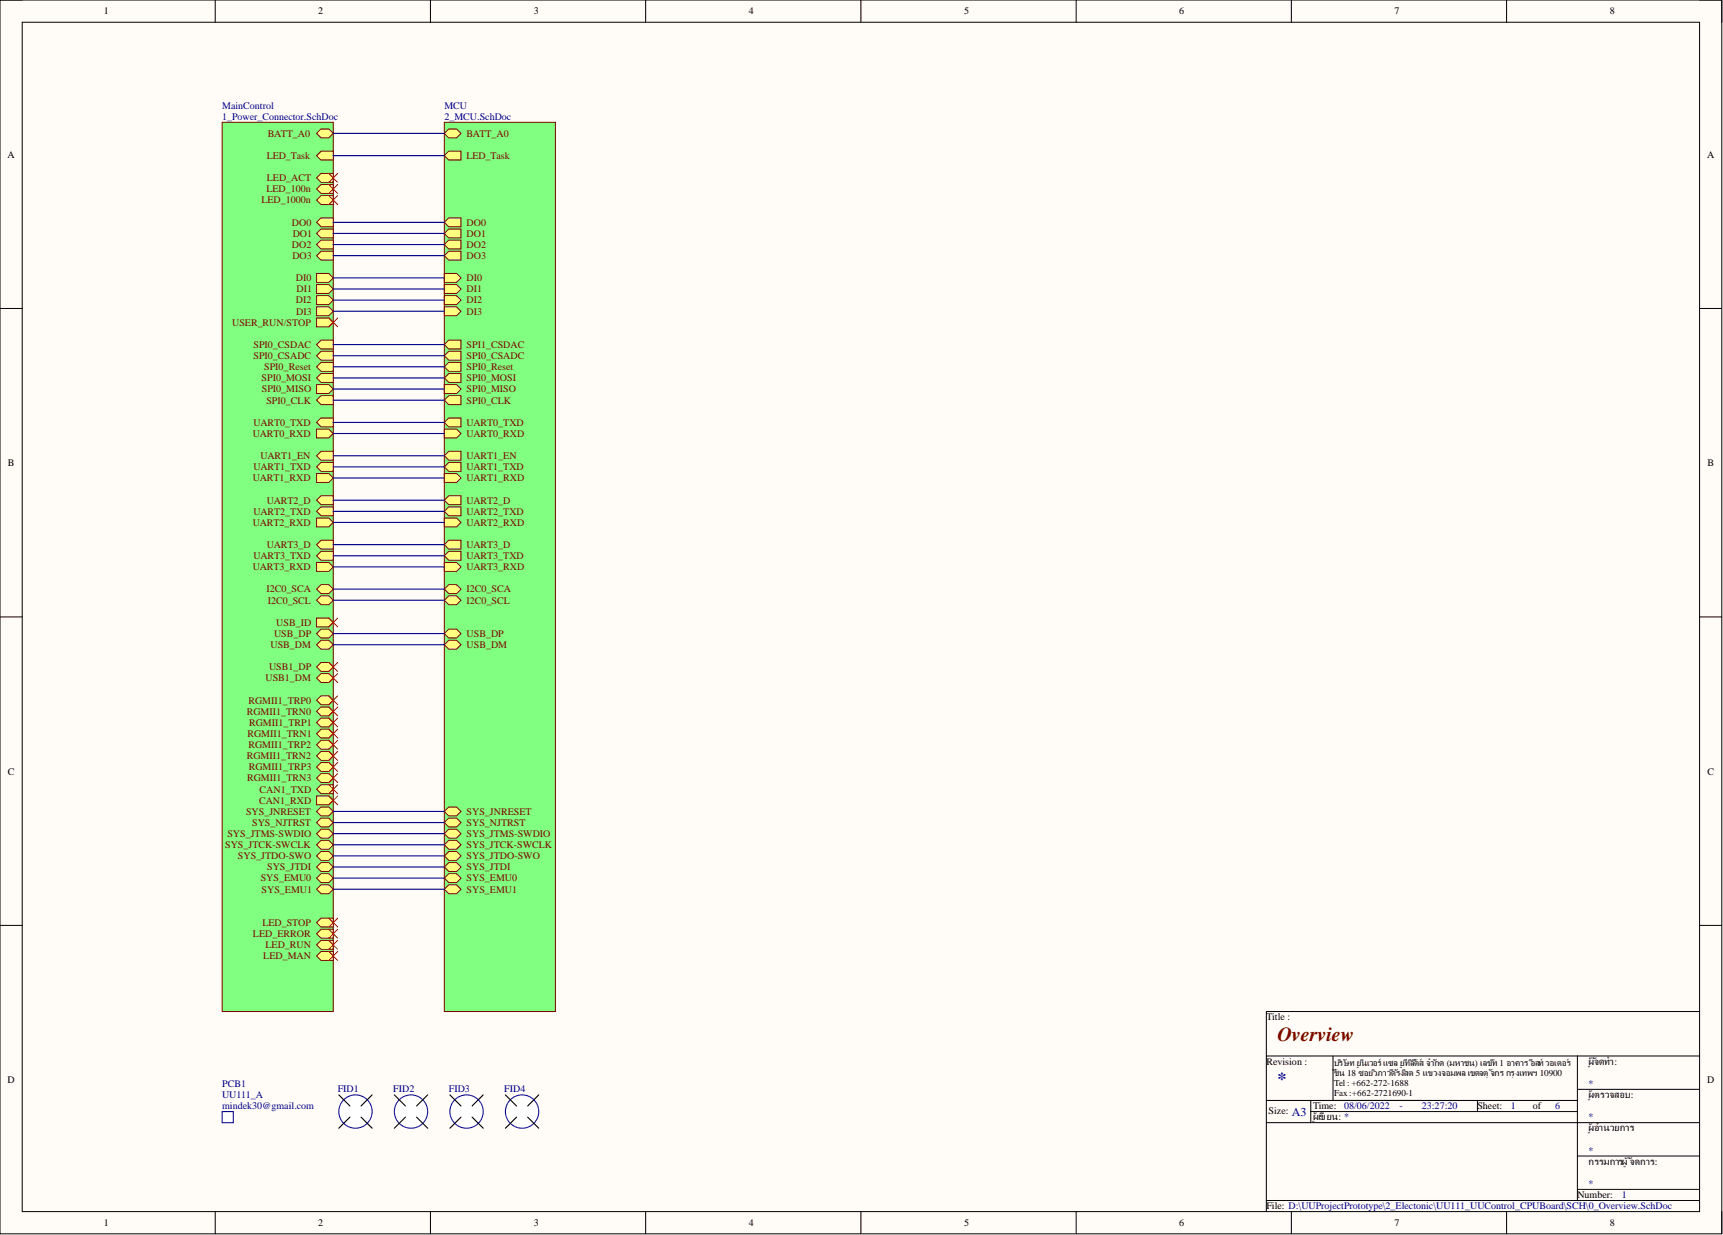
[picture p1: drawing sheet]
<svg xmlns="http://www.w3.org/2000/svg" width="393mm" height="282mm" viewBox="0 0 393 282" stroke-linecap="round" stroke-linejoin="round" font-family="sans-serif">
<path d="M0 0h393.1v281.6h-393.1z" fill-rule="evenodd" fill="#fffcf8"/>
<path d="M0 0h393.1v281.6h-393.1z" fill="none" stroke="#000" stroke-width=".23"/>
<path d="M5.1 5.1h382.9v271.4h-382.9z" fill-rule="evenodd" fill="#fffcf8"/>
<g fill="none" stroke="#000" stroke-width=".23">
<path d="M0 0h5.1M5.1 5.1h382.9v271.4h-382.9zM49.1 0v5.1M98.3 0v5.1M147.4 0v5.1M196.5 0v5.1M245.7 0v5.1M294.8 0v5.1M343.9 0v5.1M388 0h5.1v5.1M0 70.4h5.1M388 70.4h5.1"/>
<path d="M0 140.8h5.1M388 140.8h5.1M0 211.2h5.1M388 211.2h5.1M388 230.9h-98.9v45.6M289.1 251.2h71M289.1 256.2h98.9M289.1 241h98.9M299.2 251.2v5M299.2 253.7h60.9M304.3 241v10.2M337.3 251.2v2.5"/>
<path d="M360.1 248.6h27.9M360.1 241v33M49.1 276.5v5.1M98.3 276.5v5.1M147.4 276.5v5.1M196.5 276.5v5.1M245.7 276.5v5.1M289.1 274h98.9M294.8 276.5v5.1M343.9 276.5v5.1M360.1 263.8h27.9M360.1 271.5h27.9"/>
<path d="M393.1 276.5v5.1"/>
</g>
<path d="M50.7 253.7h2.6v2.5h-2.6z" fill-rule="evenodd" fill="#fff"/>
<path d="M50.7 253.7h2.6v2.5h-2.6z" fill="none" stroke="#00f" stroke-width=".25"/>
<circle cx="81.2" cy="253.7" r="3.8" fill="#fff"/>
<circle cx="81.2" cy="253.7" r="3.8" fill="none" stroke="#00f" stroke-width=".25"/>
<path d="M77.3 249.9l2.6 2.5M79.9 255l-2.6 2.5M82.4 255l2.6 2.5M85 249.9l-2.6 2.5" fill="none" stroke="#000" stroke-width=".25"/>
<circle cx="93.8" cy="253.7" r="3.8" fill="#fff"/>
<circle cx="93.8" cy="253.7" r="3.8" fill="none" stroke="#00f" stroke-width=".25"/>
<path d="M90 249.9l2.6 2.5M92.6 255l-2.6 2.5M95.1 255l2.5 2.5M97.6 249.9l-2.5 2.5" fill="none" stroke="#000" stroke-width=".25"/>
<circle cx="106.5" cy="253.7" r="3.8" fill="#fff"/>
<circle cx="106.5" cy="253.7" r="3.8" fill="none" stroke="#00f" stroke-width=".25"/>
<path d="M102.7 249.9l2.5 2.5M105.2 255l-2.5 2.5M107.8 255l2.5 2.5M110.3 249.9l-2.5 2.5" fill="none" stroke="#000" stroke-width=".25"/>
<circle cx="119.2" cy="253.7" r="3.8" fill="#fff"/>
<circle cx="119.2" cy="253.7" r="3.8" fill="none" stroke="#00f" stroke-width=".25"/>
<path d="M115.4 249.9l2.5 2.5M117.9 255l-2.5 2.5M120.5 255l2.5 2.5M123 249.9l-2.5 2.5" fill="none" stroke="#000" stroke-width=".25"/>
<path d="M50.7 27.9h25.4v203h-25.4z" fill-rule="evenodd" fill="#80ff80"/>
<path d="M50.7 27.9h25.4v203h-25.4z" fill="none" stroke="#800000" stroke-width=".23"/>
<path d="M73.3 29.4h1.8l1 1-1 1.1h-1.8l-1-1.1z" fill-rule="evenodd" fill="#ffff80"/>
<path d="M73.3 29.4h1.8l1 1-1 1.1h-1.8l-1-1.1z" fill="none" stroke="#800000" stroke-width=".23"/>
<path d="M73.3 34.5h2.8v2h-2.8l-1-1z" fill-rule="evenodd" fill="#ffff80"/>
<path d="M73.3 34.5h2.8v2h-2.8l-1-1z" fill="none" stroke="#800000" stroke-width=".23"/>
<path d="M73.3 163.9h1.8l1 1-1 1h-1.8l-1-1z" fill-rule="evenodd" fill="#ffff80"/>
<path d="M73.3 163.9h1.8l1 1-1 1h-1.8l-1-1z" fill="none" stroke="#800000" stroke-width=".23"/>
<path d="M73.3 176.6h1.8l1 1-1 1h-1.8l-1-1z" fill-rule="evenodd" fill="#ffff80"/>
<path d="M73.3 176.6h1.8l1 1-1 1h-1.8l-1-1z" fill="none" stroke="#800000" stroke-width=".23"/>
<path d="M73.3 161.4h1.8l1 1-1 1h-1.8l-1-1z" fill-rule="evenodd" fill="#ffff80"/>
<path d="M73.3 161.4h1.8l1 1-1 1h-1.8l-1-1z" fill="none" stroke="#800000" stroke-width=".23"/>
<path d="M73.3 174h1.8l1 1.1-1 1h-1.8l-1-1z" fill-rule="evenodd" fill="#ffff80"/>
<path d="M73.3 174h1.8l1 1.1-1 1h-1.8l-1-1z" fill="none" stroke="#800000" stroke-width=".23"/>
<path d="M73.3 171.5h1.8l1 1-1 1h-1.8l-1-1z" fill-rule="evenodd" fill="#ffff80"/>
<path d="M73.3 171.5h1.8l1 1-1 1h-1.8l-1-1z" fill="none" stroke="#800000" stroke-width=".23"/>
<path d="M73.3 166.4h1.8l1 1-1 1.1h-1.8l-1-1.1z" fill-rule="evenodd" fill="#ffff80"/>
<path d="M73.3 166.4h1.8l1 1-1 1.1h-1.8l-1-1.1z" fill="none" stroke="#800000" stroke-width=".23"/>
<path d="M73.3 169h1.8l1 1-1 1h-1.8l-1-1z" fill-rule="evenodd" fill="#ffff80"/>
<path d="M73.3 169h1.8l1 1-1 1h-1.8l-1-1z" fill="none" stroke="#800000" stroke-width=".23"/>
<path d="M73.3 158.8h1.8l1 1-1 1h-1.8l-1-1z" fill-rule="evenodd" fill="#ffff80"/>
<path d="M73.3 158.8h1.8l1 1-1 1h-1.8l-1-1z" fill="none" stroke="#800000" stroke-width=".23"/>
<path d="M73.3 143.6h1.8l1 1-1 1h-1.8l-1-1z" fill-rule="evenodd" fill="#ffff80"/>
<path d="M73.3 143.6h1.8l1 1-1 1h-1.8l-1-1z" fill="none" stroke="#800000" stroke-width=".23"/>
<path d="M73.3 146.1h1.8l1 1-1 1.1h-1.8l-1-1.1z" fill-rule="evenodd" fill="#ffff80"/>
<path d="M73.3 146.1h1.8l1 1-1 1.1h-1.8l-1-1.1z" fill="none" stroke="#800000" stroke-width=".23"/>
<path d="M73.3 151.2h1.8l1 1-1 1h-1.8l-1-1z" fill-rule="evenodd" fill="#ffff80"/>
<path d="M73.3 151.2h1.8l1 1-1 1h-1.8l-1-1z" fill="none" stroke="#800000" stroke-width=".23"/>
<path d="M73.3 153.7h1.8l1 1.1-1 1h-1.8l-1-1z" fill-rule="evenodd" fill="#ffff80"/>
<path d="M73.3 153.7h1.8l1 1.1-1 1h-1.8l-1-1z" fill="none" stroke="#800000" stroke-width=".23"/>
<path d="M72.3 141.1h2.8l1 1-1 1h-2.8z" fill-rule="evenodd" fill="#ffff80"/>
<path d="M72.3 141.1h2.8l1 1-1 1h-2.8z" fill="none" stroke="#800000" stroke-width=".23"/>
<path d="M73.3 133.4h1.8l1 1.1-1 1h-1.8l-1-1z" fill-rule="evenodd" fill="#ffff80"/>
<path d="M73.3 133.4h1.8l1 1.1-1 1h-1.8l-1-1z" fill="none" stroke="#800000" stroke-width=".23"/>
<path d="M73.3 136h1.8l1 1-1 1h-1.8l-1-1z" fill-rule="evenodd" fill="#ffff80"/>
<path d="M73.3 136h1.8l1 1-1 1h-1.8l-1-1z" fill="none" stroke="#800000" stroke-width=".23"/>
<path d="M73.3 125.8h2.8v2.1h-2.8l-1-1z" fill-rule="evenodd" fill="#ffff80"/>
<path d="M73.3 125.8h2.8v2.1h-2.8l-1-1z" fill="none" stroke="#800000" stroke-width=".23"/>
<path d="M73.3 123.3h2.8v2h-2.8l-1-1z" fill-rule="evenodd" fill="#ffff80"/>
<path d="M73.3 123.3h2.8v2h-2.8l-1-1z" fill="none" stroke="#800000" stroke-width=".23"/>
<path d="M72.3 128.4h2.8l1 1-1 1h-2.8z" fill-rule="evenodd" fill="#ffff80"/>
<path d="M72.3 128.4h2.8l1 1-1 1h-2.8z" fill="none" stroke="#800000" stroke-width=".23"/>
<path d="M72.3 108.1h2.8l1 1-1 1h-2.8z" fill-rule="evenodd" fill="#ffff80"/>
<path d="M72.3 108.1h2.8l1 1-1 1h-2.8z" fill="none" stroke="#800000" stroke-width=".23"/>
<path d="M73.3 115.7h2.8v2h-2.8l-1-1z" fill-rule="evenodd" fill="#ffff80"/>
<path d="M73.3 115.7h2.8v2h-2.8l-1-1z" fill="none" stroke="#800000" stroke-width=".23"/>
<path d="M73.3 105.5h2.8v2.1h-2.8l-1-1z" fill-rule="evenodd" fill="#ffff80"/>
<path d="M73.3 105.5h2.8v2.1h-2.8l-1-1z" fill="none" stroke="#800000" stroke-width=".23"/>
<path d="M73.3 103h2.8v2h-2.8l-1-1z" fill-rule="evenodd" fill="#ffff80"/>
<path d="M73.3 103h2.8v2h-2.8l-1-1z" fill="none" stroke="#800000" stroke-width=".23"/>
<path d="M72.3 118.2h2.8l1 1-1 1.1h-2.8z" fill-rule="evenodd" fill="#ffff80"/>
<path d="M72.3 118.2h2.8l1 1-1 1.1h-2.8z" fill="none" stroke="#800000" stroke-width=".23"/>
<path d="M73.3 113.2h2.8v2h-2.8l-1-1z" fill-rule="evenodd" fill="#ffff80"/>
<path d="M73.3 113.2h2.8v2h-2.8l-1-1z" fill="none" stroke="#800000" stroke-width=".23"/>
<path d="M73.3 95.4h2.8v2h-2.8l-1-1z" fill-rule="evenodd" fill="#ffff80"/>
<path d="M73.3 95.4h2.8v2h-2.8l-1-1z" fill="none" stroke="#800000" stroke-width=".23"/>
<path d="M72.3 97.9h2.8l1 1-1 1.1h-2.8z" fill-rule="evenodd" fill="#ffff80"/>
<path d="M72.3 97.9h2.8l1 1-1 1.1h-2.8z" fill="none" stroke="#800000" stroke-width=".23"/>
<path d="M72.3 87.8h2.8l1 1-1 1h-2.8z" fill-rule="evenodd" fill="#ffff80"/>
<path d="M72.3 87.8h2.8l1 1-1 1h-2.8z" fill="none" stroke="#800000" stroke-width=".23"/>
<path d="M73.3 90.3h2.8v2h-2.8l-1-1z" fill-rule="evenodd" fill="#ffff80"/>
<path d="M73.3 90.3h2.8v2h-2.8l-1-1z" fill="none" stroke="#800000" stroke-width=".23"/>
<path d="M73.3 85.2h2.8v2.1h-2.8l-1-1z" fill-rule="evenodd" fill="#ffff80"/>
<path d="M73.3 85.2h2.8v2.1h-2.8l-1-1z" fill="none" stroke="#800000" stroke-width=".23"/>
<path d="M73.3 80.2h2.8v2h-2.8l-1-1z" fill-rule="evenodd" fill="#ffff80"/>
<path d="M73.3 80.2h2.8v2h-2.8l-1-1z" fill="none" stroke="#800000" stroke-width=".23"/>
<path d="M73.3 82.7h2.8v2h-2.8l-1-1z" fill-rule="evenodd" fill="#ffff80"/>
<path d="M73.3 82.7h2.8v2h-2.8l-1-1z" fill="none" stroke="#800000" stroke-width=".23"/>
<path d="M73.3 39.6h2.8v2h-2.8l-1-1z" fill-rule="evenodd" fill="#ffff80"/>
<path d="M73.3 39.6h2.8v2h-2.8l-1-1z" fill="none" stroke="#800000" stroke-width=".23"/>
<path d="M73.3 42.1h2.8v2h-2.8l-1-1z" fill-rule="evenodd" fill="#ffff80"/>
<path d="M73.3 42.1h2.8v2h-2.8l-1-1z" fill="none" stroke="#800000" stroke-width=".23"/>
<path d="M73.3 44.7h2.8v2h-2.8l-1-1z" fill-rule="evenodd" fill="#ffff80"/>
<path d="M73.3 44.7h2.8v2h-2.8l-1-1z" fill="none" stroke="#800000" stroke-width=".23"/>
<path d="M73.3 52.3h2.8v2h-2.8l-1-1z" fill-rule="evenodd" fill="#ffff80"/>
<path d="M73.3 52.3h2.8v2h-2.8l-1-1z" fill="none" stroke="#800000" stroke-width=".23"/>
<path d="M73.3 49.7h2.8v2.1h-2.8l-1-1.1z" fill-rule="evenodd" fill="#ffff80"/>
<path d="M73.3 49.7h2.8v2.1h-2.8l-1-1.1z" fill="none" stroke="#800000" stroke-width=".23"/>
<path d="M73.3 57.3h2.8v2.1h-2.8l-1-1z" fill-rule="evenodd" fill="#ffff80"/>
<path d="M73.3 57.3h2.8v2.1h-2.8l-1-1z" fill="none" stroke="#800000" stroke-width=".23"/>
<path d="M73.3 54.8h2.8v2h-2.8l-1-1z" fill-rule="evenodd" fill="#ffff80"/>
<path d="M73.3 54.8h2.8v2h-2.8l-1-1z" fill="none" stroke="#800000" stroke-width=".23"/>
<path d="M72.3 70h2.8l1 1-1 1.1h-2.8z" fill-rule="evenodd" fill="#ffff80"/>
<path d="M72.3 70h2.8l1 1-1 1.1h-2.8z" fill="none" stroke="#800000" stroke-width=".23"/>
<path d="M72.3 64.9h2.8l1 1.1-1 1h-2.8z" fill-rule="evenodd" fill="#ffff80"/>
<path d="M72.3 64.9h2.8l1 1.1-1 1h-2.8z" fill="none" stroke="#800000" stroke-width=".23"/>
<path d="M72.3 67.5h2.8l1 1-1 1h-2.8z" fill-rule="evenodd" fill="#ffff80"/>
<path d="M72.3 67.5h2.8l1 1-1 1h-2.8z" fill="none" stroke="#800000" stroke-width=".23"/>
<path d="M72.3 62.4h2.8l1 1-1 1h-2.8z" fill-rule="evenodd" fill="#ffff80"/>
<path d="M72.3 62.4h2.8l1 1-1 1h-2.8z" fill="none" stroke="#800000" stroke-width=".23"/>
<path d="M73.3 191.8h1.8l1 1-1 1h-1.8l-1-1z" fill-rule="evenodd" fill="#ffff80"/>
<path d="M73.3 191.8h1.8l1 1-1 1h-1.8l-1-1z" fill="none" stroke="#800000" stroke-width=".23"/>
<path d="M73.3 196.9h1.8l1 1-1 1h-1.8l-1-1z" fill-rule="evenodd" fill="#ffff80"/>
<path d="M73.3 196.9h1.8l1 1-1 1h-1.8l-1-1z" fill="none" stroke="#800000" stroke-width=".23"/>
<path d="M73.3 194.3h1.8l1 1-1 1.1h-1.8l-1-1.1z" fill-rule="evenodd" fill="#ffff80"/>
<path d="M73.3 194.3h1.8l1 1-1 1.1h-1.8l-1-1.1z" fill="none" stroke="#800000" stroke-width=".23"/>
<path d="M73.3 201.9h1.8l1 1.1-1 1h-1.8l-1-1z" fill-rule="evenodd" fill="#ffff80"/>
<path d="M73.3 201.9h1.8l1 1.1-1 1h-1.8l-1-1z" fill="none" stroke="#800000" stroke-width=".23"/>
<path d="M73.3 199.4h1.8l1 1-1 1h-1.8l-1-1z" fill-rule="evenodd" fill="#ffff80"/>
<path d="M73.3 199.4h1.8l1 1-1 1h-1.8l-1-1z" fill="none" stroke="#800000" stroke-width=".23"/>
<path d="M73.3 184.2h1.8l1 1-1 1h-1.8l-1-1z" fill-rule="evenodd" fill="#ffff80"/>
<path d="M73.3 184.2h1.8l1 1-1 1h-1.8l-1-1z" fill="none" stroke="#800000" stroke-width=".23"/>
<path d="M73.3 186.7h1.8l1 1-1 1.1h-1.8l-1-1.1z" fill-rule="evenodd" fill="#ffff80"/>
<path d="M73.3 186.7h1.8l1 1-1 1.1h-1.8l-1-1.1z" fill="none" stroke="#800000" stroke-width=".23"/>
<path d="M73.3 189.3h1.8l1 1-1 1h-1.8l-1-1z" fill-rule="evenodd" fill="#ffff80"/>
<path d="M73.3 189.3h1.8l1 1-1 1h-1.8l-1-1z" fill="none" stroke="#800000" stroke-width=".23"/>
<path d="M73.3 179.1h2.8v2h-2.8l-1-1z" fill-rule="evenodd" fill="#ffff80"/>
<path d="M73.3 179.1h2.8v2h-2.8l-1-1z" fill="none" stroke="#800000" stroke-width=".23"/>
<path d="M72.3 181.6h2.8l1 1.1-1 1h-2.8z" fill-rule="evenodd" fill="#ffff80"/>
<path d="M72.3 181.6h2.8l1 1.1-1 1h-2.8z" fill="none" stroke="#800000" stroke-width=".23"/>
<path d="M73.3 77.6h2.8v2.1h-2.8l-1-1.1z" fill-rule="evenodd" fill="#ffff80"/>
<path d="M73.3 77.6h2.8v2.1h-2.8l-1-1.1z" fill="none" stroke="#800000" stroke-width=".23"/>
<path d="M72.3 72.6h2.8l1 1-1 1h-2.8z" fill-rule="evenodd" fill="#ffff80"/>
<path d="M72.3 72.6h2.8l1 1-1 1h-2.8z" fill="none" stroke="#800000" stroke-width=".23"/>
<path d="M73.3 209.6h2.8v2h-2.8l-1-1z" fill-rule="evenodd" fill="#ffff80"/>
<path d="M73.3 209.6h2.8v2h-2.8l-1-1z" fill="none" stroke="#800000" stroke-width=".23"/>
<path d="M73.3 212.1h2.8v2h-2.8l-1-1z" fill-rule="evenodd" fill="#ffff80"/>
<path d="M73.3 212.1h2.8v2h-2.8l-1-1z" fill="none" stroke="#800000" stroke-width=".23"/>
<path d="M73.3 214.6h2.8v2.1h-2.8l-1-1.1z" fill-rule="evenodd" fill="#ffff80"/>
<path d="M73.3 214.6h2.8v2.1h-2.8l-1-1.1z" fill="none" stroke="#800000" stroke-width=".23"/>
<path d="M73.3 217.2h2.8v2h-2.8l-1-1z" fill-rule="evenodd" fill="#ffff80"/>
<path d="M73.3 217.2h2.8v2h-2.8l-1-1z" fill="none" stroke="#800000" stroke-width=".23"/>
<path d="M101.4 27.9h25.4v203h-25.4z" fill-rule="evenodd" fill="#80ff80"/>
<path d="M101.4 27.9h25.4v203h-25.4z" fill="none" stroke="#800000" stroke-width=".23"/>
<path d="M102.5 29.4h1.7l1 1-1 1.1h-1.7l-1.1-1.1z" fill-rule="evenodd" fill="#ffff80"/>
<path d="M102.5 29.4h1.7l1 1-1 1.1h-1.7l-1.1-1.1z" fill="none" stroke="#800000" stroke-width=".23"/>
<path d="M102.5 34.5h2.7v2h-2.7l-1.1-1z" fill-rule="evenodd" fill="#ffff80"/>
<path d="M102.5 34.5h2.7v2h-2.7l-1.1-1z" fill="none" stroke="#800000" stroke-width=".23"/>
<path d="M102.5 49.7h2.7v2.1h-2.7l-1.1-1.1z" fill-rule="evenodd" fill="#ffff80"/>
<path d="M102.5 49.7h2.7v2.1h-2.7l-1.1-1.1z" fill="none" stroke="#800000" stroke-width=".23"/>
<path d="M102.5 52.3h2.7v2h-2.7l-1.1-1z" fill-rule="evenodd" fill="#ffff80"/>
<path d="M102.5 52.3h2.7v2h-2.7l-1.1-1z" fill="none" stroke="#800000" stroke-width=".23"/>
<path d="M102.5 54.8h2.7v2h-2.7l-1.1-1z" fill-rule="evenodd" fill="#ffff80"/>
<path d="M102.5 54.8h2.7v2h-2.7l-1.1-1z" fill="none" stroke="#800000" stroke-width=".23"/>
<path d="M102.5 57.3h2.7v2.1h-2.7l-1.1-1z" fill-rule="evenodd" fill="#ffff80"/>
<path d="M102.5 57.3h2.7v2.1h-2.7l-1.1-1z" fill="none" stroke="#800000" stroke-width=".23"/>
<path d="M101.4 62.4h2.8l1 1-1 1h-2.8z" fill-rule="evenodd" fill="#ffff80"/>
<path d="M101.4 62.4h2.8l1 1-1 1h-2.8z" fill="none" stroke="#800000" stroke-width=".23"/>
<path d="M101.4 64.9h2.8l1 1.1-1 1h-2.8z" fill-rule="evenodd" fill="#ffff80"/>
<path d="M101.4 64.9h2.8l1 1.1-1 1h-2.8z" fill="none" stroke="#800000" stroke-width=".23"/>
<path d="M101.4 67.5h2.8l1 1-1 1h-2.8z" fill-rule="evenodd" fill="#ffff80"/>
<path d="M101.4 67.5h2.8l1 1-1 1h-2.8z" fill="none" stroke="#800000" stroke-width=".23"/>
<path d="M101.4 70h2.8l1 1-1 1.1h-2.8z" fill-rule="evenodd" fill="#ffff80"/>
<path d="M101.4 70h2.8l1 1-1 1.1h-2.8z" fill="none" stroke="#800000" stroke-width=".23"/>
<path d="M102.5 80.2h2.7v2h-2.7l-1.1-1z" fill-rule="evenodd" fill="#ffff80"/>
<path d="M102.5 80.2h2.7v2h-2.7l-1.1-1z" fill="none" stroke="#800000" stroke-width=".23"/>
<path d="M102.5 82.7h2.7v2h-2.7l-1.1-1z" fill-rule="evenodd" fill="#ffff80"/>
<path d="M102.5 82.7h2.7v2h-2.7l-1.1-1z" fill="none" stroke="#800000" stroke-width=".23"/>
<path d="M102.5 85.2h2.7v2.1h-2.7l-1.1-1z" fill-rule="evenodd" fill="#ffff80"/>
<path d="M102.5 85.2h2.7v2.1h-2.7l-1.1-1z" fill="none" stroke="#800000" stroke-width=".23"/>
<path d="M101.4 87.8h2.8l1 1-1 1h-2.8z" fill-rule="evenodd" fill="#ffff80"/>
<path d="M101.4 87.8h2.8l1 1-1 1h-2.8z" fill="none" stroke="#800000" stroke-width=".23"/>
<path d="M102.5 90.3h2.7v2h-2.7l-1.1-1z" fill-rule="evenodd" fill="#ffff80"/>
<path d="M102.5 90.3h2.7v2h-2.7l-1.1-1z" fill="none" stroke="#800000" stroke-width=".23"/>
<path d="M102.5 95.4h2.7v2h-2.7l-1.1-1z" fill-rule="evenodd" fill="#ffff80"/>
<path d="M102.5 95.4h2.7v2h-2.7l-1.1-1z" fill="none" stroke="#800000" stroke-width=".23"/>
<path d="M101.4 97.9h2.8l1 1-1 1.1h-2.8z" fill-rule="evenodd" fill="#ffff80"/>
<path d="M101.4 97.9h2.8l1 1-1 1.1h-2.8z" fill="none" stroke="#800000" stroke-width=".23"/>
<path d="M102.5 103h2.7v2h-2.7l-1.1-1z" fill-rule="evenodd" fill="#ffff80"/>
<path d="M102.5 103h2.7v2h-2.7l-1.1-1z" fill="none" stroke="#800000" stroke-width=".23"/>
<path d="M102.5 105.5h2.7v2.1h-2.7l-1.1-1z" fill-rule="evenodd" fill="#ffff80"/>
<path d="M102.5 105.5h2.7v2.1h-2.7l-1.1-1z" fill="none" stroke="#800000" stroke-width=".23"/>
<path d="M101.4 108.1h2.8l1 1-1 1h-2.8z" fill-rule="evenodd" fill="#ffff80"/>
<path d="M101.4 108.1h2.8l1 1-1 1h-2.8z" fill="none" stroke="#800000" stroke-width=".23"/>
<path d="M102.5 113.2h2.7v2h-2.7l-1.1-1z" fill-rule="evenodd" fill="#ffff80"/>
<path d="M102.5 113.2h2.7v2h-2.7l-1.1-1z" fill="none" stroke="#800000" stroke-width=".23"/>
<path d="M102.5 115.7h2.7v2h-2.7l-1.1-1z" fill-rule="evenodd" fill="#ffff80"/>
<path d="M102.5 115.7h2.7v2h-2.7l-1.1-1z" fill="none" stroke="#800000" stroke-width=".23"/>
<path d="M101.4 118.2h2.8l1 1-1 1.1h-2.8z" fill-rule="evenodd" fill="#ffff80"/>
<path d="M101.4 118.2h2.8l1 1-1 1.1h-2.8z" fill="none" stroke="#800000" stroke-width=".23"/>
<path d="M102.5 123.3h2.7v2h-2.7l-1.1-1z" fill-rule="evenodd" fill="#ffff80"/>
<path d="M102.5 123.3h2.7v2h-2.7l-1.1-1z" fill="none" stroke="#800000" stroke-width=".23"/>
<path d="M102.5 125.8h2.7v2.1h-2.7l-1.1-1z" fill-rule="evenodd" fill="#ffff80"/>
<path d="M102.5 125.8h2.7v2.1h-2.7l-1.1-1z" fill="none" stroke="#800000" stroke-width=".23"/>
<path d="M101.4 128.4h2.8l1 1-1 1h-2.8z" fill-rule="evenodd" fill="#ffff80"/>
<path d="M101.4 128.4h2.8l1 1-1 1h-2.8z" fill="none" stroke="#800000" stroke-width=".23"/>
<path d="M102.5 133.4h1.7l1 1.1-1 1h-1.7l-1.1-1z" fill-rule="evenodd" fill="#ffff80"/>
<path d="M102.5 133.4h1.7l1 1.1-1 1h-1.7l-1.1-1z" fill="none" stroke="#800000" stroke-width=".23"/>
<path d="M102.5 136h1.7l1 1-1 1h-1.7l-1.1-1z" fill-rule="evenodd" fill="#ffff80"/>
<path d="M102.5 136h1.7l1 1-1 1h-1.7l-1.1-1z" fill="none" stroke="#800000" stroke-width=".23"/>
<path d="M102.5 184.2h1.7l1 1-1 1h-1.7l-1.1-1z" fill-rule="evenodd" fill="#ffff80"/>
<path d="M102.5 184.2h1.7l1 1-1 1h-1.7l-1.1-1z" fill="none" stroke="#800000" stroke-width=".23"/>
<path d="M102.5 186.7h1.7l1 1-1 1.1h-1.7l-1.1-1.1z" fill-rule="evenodd" fill="#ffff80"/>
<path d="M102.5 186.7h1.7l1 1-1 1.1h-1.7l-1.1-1.1z" fill="none" stroke="#800000" stroke-width=".23"/>
<path d="M102.5 189.3h1.7l1 1-1 1h-1.7l-1.1-1z" fill-rule="evenodd" fill="#ffff80"/>
<path d="M102.5 189.3h1.7l1 1-1 1h-1.7l-1.1-1z" fill="none" stroke="#800000" stroke-width=".23"/>
<path d="M102.5 191.8h1.7l1 1-1 1h-1.7l-1.1-1z" fill-rule="evenodd" fill="#ffff80"/>
<path d="M102.5 191.8h1.7l1 1-1 1h-1.7l-1.1-1z" fill="none" stroke="#800000" stroke-width=".23"/>
<path d="M102.5 194.3h1.7l1 1-1 1.1h-1.7l-1.1-1.1z" fill-rule="evenodd" fill="#ffff80"/>
<path d="M102.5 194.3h1.7l1 1-1 1.1h-1.7l-1.1-1.1z" fill="none" stroke="#800000" stroke-width=".23"/>
<path d="M102.5 196.9h1.7l1 1-1 1h-1.7l-1.1-1z" fill-rule="evenodd" fill="#ffff80"/>
<path d="M102.5 196.9h1.7l1 1-1 1h-1.7l-1.1-1z" fill="none" stroke="#800000" stroke-width=".23"/>
<path d="M102.5 199.4h1.7l1 1-1 1h-1.7l-1.1-1z" fill-rule="evenodd" fill="#ffff80"/>
<path d="M102.5 199.4h1.7l1 1-1 1h-1.7l-1.1-1z" fill="none" stroke="#800000" stroke-width=".23"/>
<path d="M102.5 201.9h1.7l1 1.1-1 1h-1.7l-1.1-1z" fill-rule="evenodd" fill="#ffff80"/>
<path d="M102.5 201.9h1.7l1 1.1-1 1h-1.7l-1.1-1z" fill="none" stroke="#800000" stroke-width=".23"/>
<path d="M102.5 143.6h1.7l1 1-1 1h-1.7l-1.1-1z" fill-rule="evenodd" fill="#ffff80"/>
<path d="M102.5 143.6h1.7l1 1-1 1h-1.7l-1.1-1z" fill="none" stroke="#800000" stroke-width=".23"/>
<path d="M102.5 146.1h1.7l1 1-1 1.1h-1.7l-1.1-1.1z" fill-rule="evenodd" fill="#ffff80"/>
<path d="M102.5 146.1h1.7l1 1-1 1.1h-1.7l-1.1-1.1z" fill="none" stroke="#800000" stroke-width=".23"/>
<path d="M102.5 77.6h2.7v2.1h-2.7l-1.1-1.1z" fill-rule="evenodd" fill="#ffff80"/>
<path d="M102.5 77.6h2.7v2.1h-2.7l-1.1-1.1z" fill="none" stroke="#800000" stroke-width=".23"/>
<g fill="none" stroke="#000080" stroke-width=".25">
<path d="M76.1 30.4h25.3M76.1 35.5h25.3M76.1 50.7h25.3M76.1 53.3h25.3M76.1 55.8h25.3M76.1 58.4h25.3M76.1 63.4h25.3M76.1 66h25.3M76.1 68.5h25.3M76.1 71h25.3M76.1 78.6h25.3M76.1 81.2h25.3"/>
<path d="M76.1 83.7h25.3M76.1 86.3h25.3M76.1 88.8h25.3M76.1 91.3h25.3M76.1 96.4h25.3M76.1 98.9h25.3M76.1 104h25.3M76.1 106.6h25.3M76.1 109.1h25.3M76.1 114.2h25.3M76.1 116.7h25.3M76.1 119.2h25.3"/>
<path d="M76.1 124.3h25.3M76.1 126.9h25.3M76.1 129.4h25.3M76.1 134.5h25.3M76.1 137h25.3M76.1 144.6h25.3M76.1 147.1h25.3M76.1 185.2h25.3M76.1 187.7h25.3M76.1 190.3h25.3M76.1 192.8h25.3M76.1 195.3h25.3"/>
<path d="M76.1 197.9h25.3M76.1 200.4h25.3M76.1 203h25.3"/>
</g>
<g fill="none" stroke="#f00" stroke-width=".23">
<path d="M75.1 39.6l2 2M77.1 39.6l-2 2M75.1 42.1l2 2M75.1 44.7l2 2M77.1 42.1l-2 2M77.1 44.7l-2 2M75.1 72.6l2 2M77.1 72.6l-2 2M75.1 141.1l2 2M75.1 158.8l2 2M75.1 151.2l2 2M75.1 153.7l2 2.1"/>
<path d="M77.1 141.1l-2 2M77.1 158.8l-2 2M77.1 151.2l-2 2M77.1 153.7l-2 2.1M75.1 161.4l2 2M75.1 163.9l2 2M75.1 166.4l2 2.1M75.1 171.5l2 2M75.1 169l2 2M75.1 174l2 2.1M75.1 176.6l2 2M75.1 179.1l2 2"/>
<path d="M77.1 161.4l-2 2M77.1 163.9l-2 2M77.1 166.4l-2 2.1M77.1 171.5l-2 2M77.1 169l-2 2M77.1 174l-2 2.1M77.1 176.6l-2 2M77.1 179.1l-2 2M75.1 181.6l2 2.1M77.1 181.6l-2 2.1M75.1 209.6l2 2M75.1 212.1l2 2"/>
<path d="M75.1 214.6l2 2.1M75.1 217.2l2 2M77.1 209.6l-2 2M77.1 212.1l-2 2M77.1 214.6l-2 2.1M77.1 217.2l-2 2"/>
</g>
<text font-size="4.6" fill="#800000" x="291.6" y="237.5">Overview</text>
<text font-size="4.1" fill="#000080" x="291.6" y="247.7">*</text>
<text font-size="2.7" fill="#000080" x="294.9" y="254.6">A3</text>
<g font-size="2.3">
<text x="23.7" y="3.3">1</text>
<text x="72.7" y="3.3">2</text>
<text x="121.9" y="3.3">3</text>
<text x="170.9" y="3.3">4</text>
<text x="220.1" y="3.3">5</text>
<text x="269.2" y="3.3">6</text>
<text x="318.3" y="3.3">7</text>
<text x="367.5" y="3.3">8</text>
<text x="1.7" y="36">A</text>
<text x="389.7" y="36">A</text>
<text x="1.8" y="106.4">B</text>
<text x="389.8" y="106.4">B</text>
<text x="1.8" y="176.8">C</text>
<text x="389.8" y="176.8">C</text>
<text x="289.1" y="232.9">Title :</text>
<text x="289.1" y="243">Revision :</text>
<text x="362.6" y="243">ผู้จัดทำ:</text>
<text x="1.7" y="247.2">D</text>
<text x="362.6" y="250.6">ผู้ตรวจสอบ:</text>
<text x="389.7" y="247.2">D</text>
<text x="289.6" y="254.2">Size:</text>
<text x="299.8" y="253.2">Time:</text>
<text x="299.8" y="255.6">ผู้เขียน: *</text>
<text x="337.3" y="253.2">Sheet:</text>
<text x="350" y="253.2">of</text>
<text x="362.6" y="258.2">ผู้อำนวยการ</text>
<text x="362.6" y="265.8">กรรมการผู้จัดการ:</text>
<text x="360.1" y="273.5">Number:</text>
<text x="23.7" y="279.8">1</text>
<text x="72.7" y="279.8">2</text>
<text x="121.9" y="279.8">3</text>
<text x="170.9" y="279.8">4</text>
<text x="220.1" y="279.8">5</text>
<text x="269.2" y="279.8">6</text>
<text x="289.1" y="276">File: D:\UUProjectPrototype\2_Electonic\UU111_UUControl_CPUBoard\SCH\0_Overview.SchDoc</text>
<text x="318.3" y="279.8">7</text>
<text x="367.5" y="279.8">8</text>
</g>
<g font-size="2.3" fill="#000080">
<text x="50.7" y="24.9">MainControl</text>
<text x="50.7" y="27.4">1_Power_Connector.SchDoc</text>
<text x="101.4" y="24.9">MCU</text>
<text x="101.4" y="27.4">2_MCU.SchDoc</text>
<text x="50.7" y="248.1">PCB1</text>
<text x="50.7" y="250.7">UU111_A</text>
<text x="77.1" y="249.1">FID1</text>
<text x="89.8" y="249.1">FID2</text>
<text x="102.5" y="249.1">FID3</text>
<text x="115.1" y="249.1">FID4</text>
<text x="362.6" y="248.1">*</text>
<text x="50.7" y="253.2">mindek30@gmail.com</text>
<text x="306.9" y="253.2">08/06/2022</text>
<text x="319.5" y="253.2">-</text>
<text x="324.6" y="253.2">23:27:20</text>
<text x="344.9" y="253.2">1</text>
<text x="355" y="253.2">6</text>
<text x="362.6" y="255.7">*</text>
<text x="362.6" y="263.3">*</text>
<text x="362.6" y="270.9">*</text>
<text x="370.2" y="273.5">1</text>
</g>
<g font-size="2.3" fill="#800000">
<text x="61.2" y="31.2">BATT_A0</text>
<text x="106.5" y="31.2">BATT_A0</text>
<text x="60.9" y="41.4">LED_ACT</text>
<text x="60.9" y="36.3">LED_Task</text>
<text x="106.5" y="36.3">LED_Task</text>
<text x="59.7" y="46.4">LED_1000n</text>
<text x="60.8" y="43.9">LED_100n</text>
<text x="66.7" y="51.5">DO0</text>
<text x="106.5" y="51.5">DO0</text>
<text x="66.7" y="56.6">DO2</text>
<text x="66.7" y="59.1">DO3</text>
<text x="66.8" y="54">DO1</text>
<text x="106.5" y="54">DO1</text>
<text x="106.5" y="56.6">DO2</text>
<text x="106.5" y="59.1">DO3</text>
<text x="67.5" y="64.2">DI0</text>
<text x="106.5" y="64.2">DI0</text>
<text x="67.5" y="69.3">DI2</text>
<text x="67.6" y="71.8">DI3</text>
<text x="67.7" y="66.7">DI1</text>
<text x="106.5" y="66.7">DI1</text>
<text x="106.5" y="69.3">DI2</text>
<text x="106.5" y="71.8">DI3</text>
<text x="53" y="74.3">USER_RUN/STOP</text>
<text x="57.9" y="81.9">SPI0_CSADC</text>
<text x="57.9" y="79.4">SPI0_CSDAC</text>
<text x="106.5" y="81.9">SPI0_CSADC</text>
<text x="106.5" y="79.4">SPI1_CSDAC</text>
<text x="59.7" y="87">SPI0_MOSI</text>
<text x="59.8" y="89.6">SPI0_MISO</text>
<text x="60.3" y="84.5">SPI0_Reset</text>
<text x="106.5" y="84.5">SPI0_Reset</text>
<text x="106.5" y="87">SPI0_MOSI</text>
<text x="106.5" y="89.6">SPI0_MISO</text>
<text x="60.8" y="92.1">SPI0_CLK</text>
<text x="106.5" y="92.1">SPI0_CLK</text>
<text x="57.7" y="99.7">UART0_RXD</text>
<text x="57.9" y="97.2">UART0_TXD</text>
<text x="106.5" y="97.2">UART0_TXD</text>
<text x="106.5" y="99.7">UART0_RXD</text>
<text x="57.9" y="107.3">UART1_TXD</text>
<text x="59.5" y="104.8">UART1_EN</text>
<text x="106.5" y="104.8">UART1_EN</text>
<text x="106.5" y="107.3">UART1_TXD</text>
<text x="57.7" y="109.9">UART1_RXD</text>
<text x="106.5" y="109.9">UART1_RXD</text>
<text x="57.9" y="117.5">UART2_TXD</text>
<text x="60.9" y="114.9">UART2_D</text>
<text x="106.5" y="114.9">UART2_D</text>
<text x="106.5" y="117.5">UART2_TXD</text>
<text x="57.7" y="120">UART2_RXD</text>
<text x="60.9" y="125.1">UART3_D</text>
<text x="106.5" y="120">UART2_RXD</text>
<text x="106.5" y="125.1">UART3_D</text>
<text x="57.7" y="130.1">UART3_RXD</text>
<text x="57.9" y="127.6">UART3_TXD</text>
<text x="106.5" y="127.6">UART3_TXD</text>
<text x="106.5" y="130.1">UART3_RXD</text>
<text x="60.9" y="135.2">I2C0_SCA</text>
<text x="61.1" y="137.8">I2C0_SCL</text>
<text x="106.5" y="135.2">I2C0_SCA</text>
<text x="106.5" y="137.8">I2C0_SCL</text>
<text x="63.1" y="142.8">USB_ID</text>
<text x="61.8" y="147.9">USB_DM</text>
<text x="62.6" y="145.4">USB_DP</text>
<text x="106.5" y="145.4">USB_DP</text>
<text x="106.5" y="147.9">USB_DM</text>
<text x="60.6" y="155.5">USB1_DM</text>
<text x="61.4" y="153">USB1_DP</text>
<text x="56.7" y="160.6">RGMII1_TRP0</text>
<text x="56.3" y="163.1">RGMII1_TRN0</text>
<text x="56.9" y="165.7">RGMII1_TRP1</text>
<text x="56.3" y="173.3">RGMII1_TRN2</text>
<text x="56.5" y="168.2">RGMII1_TRN1</text>
<text x="56.7" y="170.7">RGMII1_TRP2</text>
<text x="56.4" y="178.4">RGMII1_TRN3</text>
<text x="56.8" y="175.8">RGMII1_TRP3</text>
<text x="56.2" y="186">SYS_JNRESET</text>
<text x="59.1" y="183.4">CAN1_RXD</text>
<text x="59.3" y="180.9">CAN1_TXD</text>
<text x="106.5" y="186">SYS_JNRESET</text>
<text x="51.9" y="191">SYS_JTMS-SWDIO</text>
<text x="57.6" y="188.5">SYS_NJTRST</text>
<text x="106.5" y="188.5">SYS_NJTRST</text>
<text x="106.5" y="191">SYS_JTMS-SWDIO</text>
<text x="51.4" y="193.6">SYS_JTCK-SWCLK</text>
<text x="54.3" y="196.1">SYS_JTDO-SWO</text>
<text x="106.5" y="193.6">SYS_JTCK-SWCLK</text>
<text x="106.5" y="196.1">SYS_JTDO-SWO</text>
<text x="59.5" y="201.2">SYS_EMU0</text>
<text x="59.7" y="203.7">SYS_EMU1</text>
<text x="61" y="198.6">SYS_JTDI</text>
<text x="106.5" y="198.6">SYS_JTDI</text>
<text x="106.5" y="201.2">SYS_EMU0</text>
<text x="106.5" y="203.7">SYS_EMU1</text>
<text x="57.7" y="213.9">LED_ERROR</text>
<text x="59.9" y="211.3">LED_STOP</text>
<text x="60.1" y="218.9">LED_MAN</text>
<text x="60.6" y="216.4">LED_RUN</text>
</g>
<g font-size="2.1">
<text x="304.6" y="243.3">บริษัท ยูนิเวอร์แซล ยูทีลิตี้ส์ จำกัด (มหาชน) เลขที่ 1 อาคาร อีสท์วอเตอร์</text>
<text x="304.6" y="245.6">ชั้น 18 ซอยวิภาวดีรังสิต 5 แขวงจอมพล เขตจตุจักร กรุงเทพฯ 10900</text>
<text x="304.6" y="247.9">Tel : +662-272-1688</text>
<text x="304.6" y="250.2">Fax:+662-2721690-1</text>
</g>
</svg>
